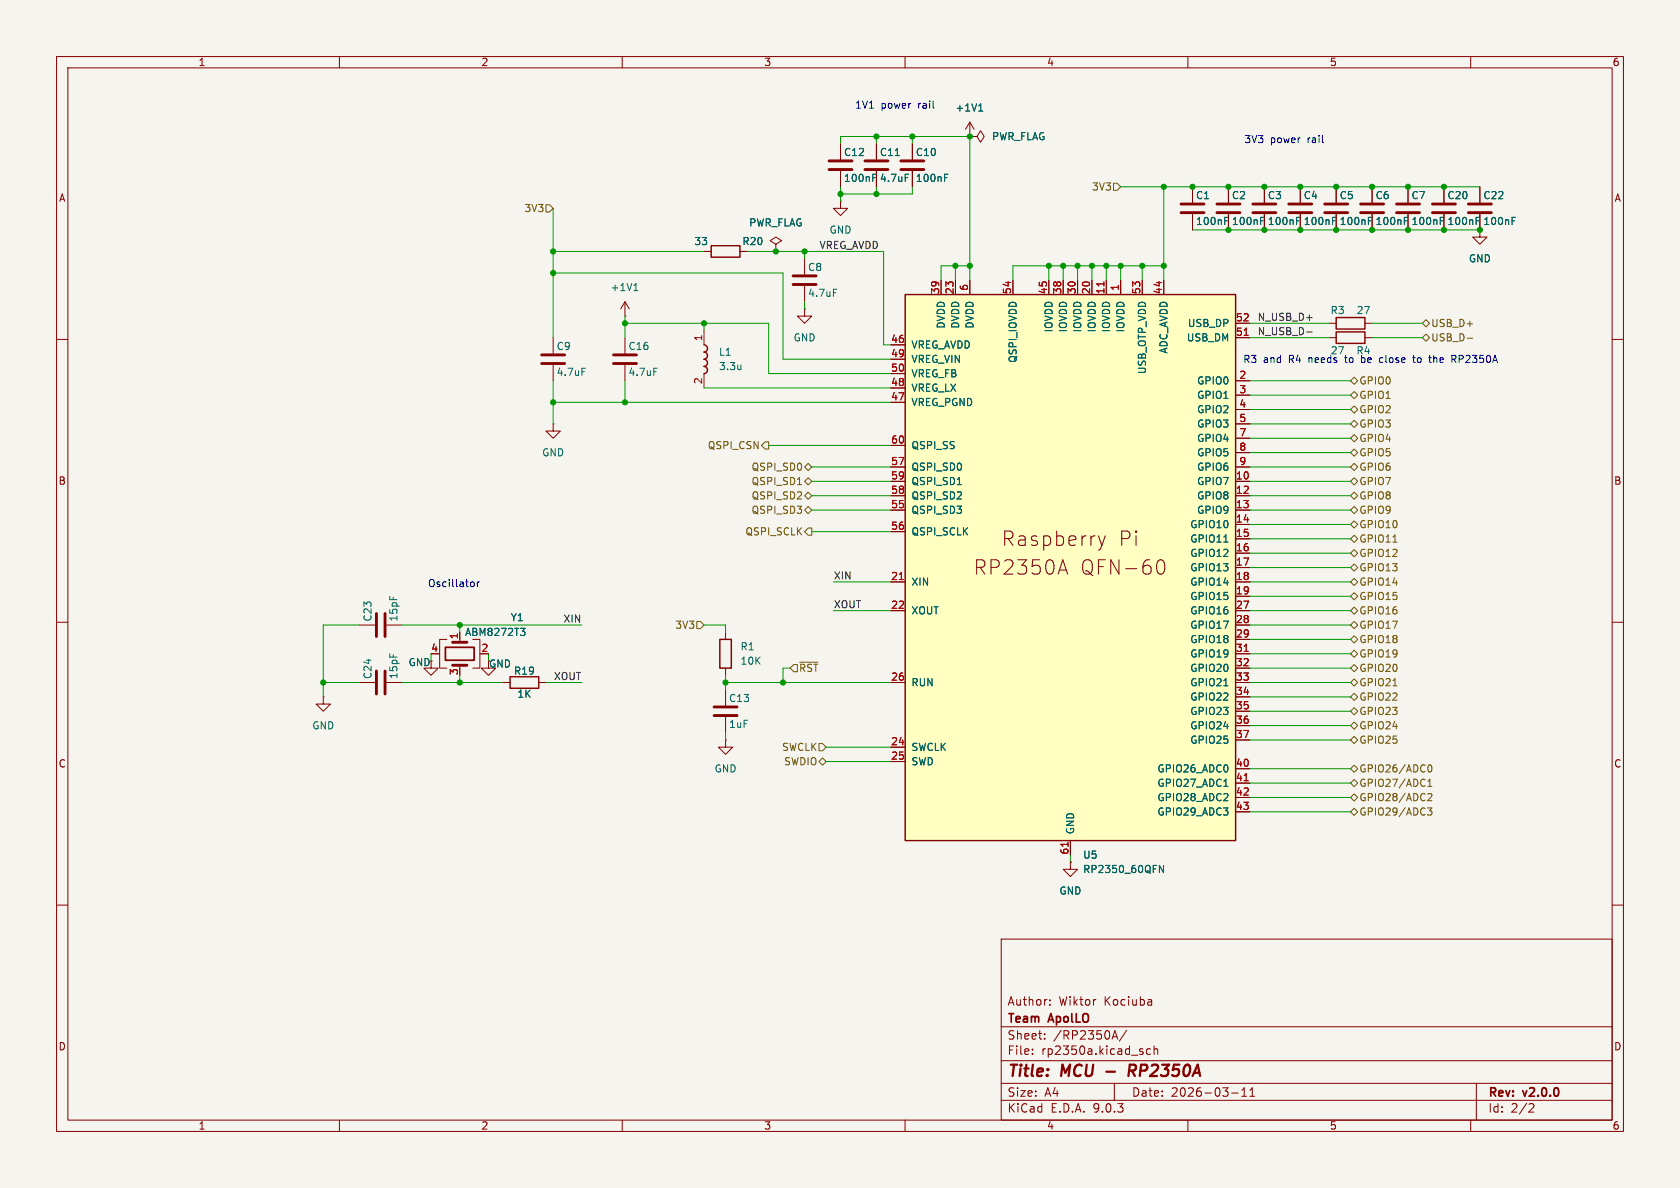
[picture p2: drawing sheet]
<svg xmlns="http://www.w3.org/2000/svg" width="297mm" height="210mm" viewBox="0 0 297 210" stroke-linecap="round" stroke-linejoin="round" font-family="sans-serif">
<path d="M0 0h297v210h-297z" fill="#f5f4ef" stroke="#f5f4ef" stroke-width=".18"/>
<g fill="none" stroke="#840000" stroke-width=".18">
<path d="M10 10h277v190h-277zM12 12h273v186h-273zM60 10v2M110 10v2M160 10v2M210 10v2M260 10v2M210.8 33v2.8M210.8 37.8v2.8M217.2 33v2.8M217.2 37.8v2.8M223.5 33v2.8"/>
<path d="M223.5 37.8v2.8M229.9 33v2.8M229.9 37.8v2.8M242.6 33v2.8M242.6 37.8v2.8M248.9 33v2.8M248.9 37.8v2.8M255.3 33v2.8M255.3 37.8v2.8M261.6 33v2.8M261.6 37.8v2.8M124.5 44.5h1.2"/>
<path d="M130.8 44.5h1.3M137.2 43.2l1-.7-1-.6-1.1 .6 1.1 .7v1.3M137.2 44.5h.1M142.2 54.6v1.3h1.3l-1.3 1.3-1.2-1.3h1.2M142.2 54.6h.1M234.9 59.7h1.3M234.9 57.2h1.3M241.3 59.7h1.3M241.3 57.2h1.3M261.6 40.6v1.3h1.3l-1.3 1.3-1.3-1.3h1.3M261.6 40.6h.1M10 60h2"/>
<path d="M285 60h2M10 110h2M128.3 111.8v1.2M128.3 118.1v1.3M285 110h2M10 160h2M177 166h108v32h-108zM185.6 177.6v.1M185.6 176.8v.1M203.4 176.7l.2 .2v.8M203.6 177.6l-.1 .1M203.6 177.1h-.1"/>
<path d="M285 160h2M60 198v2M110 198v2M160 198v2M177 194.5h108M177 191.5h108M177 187.5h108M177 181.5h108M182.5 186.3v.1M182.5 185.5v.1M184.7 183.6v.1M184.7 182.8v.1"/>
<path d="M196.6 183.7l.5-1.5 .5 1.5M196.7 183.3h.8M197 191.5v3M199.2 182.1l-1.3 2M203.4 185.5l-.4-.1-.3 .3v.4l.1 .2h.6M204 185.5l.2-.1 .4 .1 .1 .9M204 184.9v1.5M210 198v2M217.7 193.2h1.2M219.5 193.8h.9M219.5 192.7l.5-.4v1.5M221 193.8h.8"/>
<path d="M221 192.7l.4-.4v1.5M260 198v2M261 191.5v6.5M270.5 195.1l.5 .1 .2 .3-1 1.1h1"/>
</g>
<path d="M195.6 189.4h1.5M200.1 189.3l.5 .9M200.5 188.2h-.8l-.2 2M200.6 189.2l-1 .1" fill="none" stroke="#840000" stroke-width=".4"/>
<g fill="none" stroke="#840000" stroke-width=".51">
<path d="M208.8 36.1h4.1M208.8 37.6h4.1M215.1 36.1h4.1M215.1 37.6h4.1M221.5 36.1h4.1M221.5 37.6h4.1M227.8 36.1h4.1M227.8 37.6h4.1M240.5 36.1h4.1M240.5 37.6h4.1M246.9 36.1h4.1M246.9 37.6h4.1"/>
<path d="M253.2 36.1h4.1M253.2 37.6h4.1M259.6 36.1h4.1M259.6 37.6h4.1"/>
</g>
<g fill="none" stroke="#006464" stroke-width=".18">
<path d="M216.5 39h.4M216.5 38.4h.6M222.9 39h.4M222.9 38.4h.6M229.2 39h.4M229.2 38.4h.6M235.6 39h.4M235.6 38.4h.6M248.3 39h.4M248.3 38.4h.6M254.6 39h.4M254.6 38.4h.6"/>
<path d="M261 39h.4M261 38.4h.6M267.3 39h.4M267.3 38.4h.6"/>
</g>
<path d="M125.7 43.4h5.1v2.1h-5.1zM236.2 58.7h5.1v2h-5.1zM236.2 56.1h5.1v2.1h-5.1zM127.3 113h2v5.1h-2z" fill="none" stroke="#840000" stroke-width=".25"/>
<path d="M160 52.1h58.4v96.5h-58.4z" fill="#ffffc2"/>
<path d="M160 52.1h58.4v96.5h-58.4zM124.5 61a.64 .64 0 0 1 .6 .6 .64 .64 0 0 1-.6 .6 .64 .64 0 0 1 .6 .7 .64 .64 0 0 1-.6 .6 .64 .64 0 0 1 .6 .6 .64 .64 0 0 1-.6 .7M124.5 64.8a.64 .64 0 0 1 .6 .6 .64 .64 0 0 1-.6 .6M90.2 119.6h5v2.1h-5z" fill="none" stroke="#840000" stroke-width=".25"/>
<g fill="none" stroke="#840000" stroke-width=".18">
<path d="M148.6 35.6v1.2h1.3l-1.3 1.3-1.3-1.3h1.3M148.6 35.6h.1M148.6 25.4v2.8M148.6 30.2v2.8M154.9 25.4v2.8M154.9 30.2v2.8M161.3 25.4v2.8M161.3 30.2v2.8M171.4 24.1h.1M171.4 24.1h1.3l.7-1 .6 1-.6 1-.7-1M171.4 21.6v2.5M171.4 21.6l-.7 1.3"/>
<path d="M171.4 21.6l.8 1.3M210.8 33v2.8M210.8 37.8v2.8M217.2 33v2.8M217.2 37.8v2.8M223.5 33v2.8M223.5 37.8v2.8M229.9 33v2.8M229.9 37.8v2.8M236.2 33v2.8M236.2 37.8v2.8M242.6 33v2.8"/>
<path d="M242.6 37.8v2.8M248.9 33v2.8M248.9 37.8v2.8M255.3 33v2.8M255.3 37.8v2.8M261.6 33v2.8M261.6 37.8v2.8M97.8 59.7v2.8M110.5 55.9h.1M110.5 53.3l-.8 1.3M110.5 53.3l.8 1.3M110.5 53.3v2.6"/>
<path d="M110.5 59.7v2.8M124.5 58.4v2.6M124.5 44.5h1.2M130.8 44.5h1.3M137.2 44.5h.1M142.2 45.7v2.8M142.2 50.5v2.8M166.4 49.5v2.6M168.9 49.5v2.6M171.4 49.5v2.6M179.1 49.5v2.6M185.4 49.5v2.6"/>
<path d="M188 49.5v2.6M190.5 49.5v2.6M193 49.5v2.6M195.6 49.5v2.6M198.1 49.5v2.6M201.9 49.5v2.6M205.7 49.5v2.6M218.4 57.2h2.6M218.4 59.7h2.6M261.6 40.6h.1M97.8 74.9v1.3h1.3l-1.3 1.3-1.3-1.3h1.3M97.8 74.9h.1"/>
<path d="M97.8 64.5v2.8M110.5 64.5v2.8M124.5 66v2.6M157.5 61h2.5M157.5 63.5h2.5M157.5 66h2.5M157.5 68.6h2.5M157.5 71.1h2.5M157.5 78.7h2.5M218.4 67.3h2.6M218.4 69.9h2.6M218.4 72.4h2.6"/>
<path d="M218.4 74.9h2.6M218.4 77.5h2.6M157.5 82.6h2.5M157.5 85.1h2.5M157.5 87.6h2.5M157.5 90.2h2.5M157.5 94h2.5M187.9 99l.8 2.5M194.2 94.7l.6 1.7M194.8 96.4l-.2 .6M195.4 94.7l-.6 1.7M204.5 99.9a.93 .93 0 0 1 .6-.9 .65 .65 0 0 1 .7 .4 1.49 1.49 0 0 1-.5 2.1 .65 .65 0 0 1-.7-.5l-.1-.5"/>
<path d="M218.4 82.6h2.6M218.4 85.1h2.6M218.4 87.6h2.6M218.4 90.2h2.6M218.4 80h2.6M218.4 92.7h2.6M218.4 95.3h2.6M218.4 97.8h2.6M63.5 110.5h2.8M68.3 110.5h2.8M76.2 116.8v1.3h1.3l-1.3 1.3-1.3-1.3h1.3M77.5 115.6h.2"/>
<path d="M79 113h-1.3v5.1h1.3M81.3 111.8v1.2M81.3 117.6v.5M83.6 113h1.2v5.1h-1.2M86.4 116.8v1.3h1.2l-1.2 1.3-1.3-1.3h1.3M157.5 102.9h2.5M157.5 108h2.5M187.3 100.8h1.2M218.4 102.9h2.6M218.4 108h2.6M218.4 100.3h2.6M218.4 105.4h2.6"/>
<path d="M218.4 110.5h2.6M218.4 113h2.6M218.4 115.6h2.6M218.4 118.1h2.6M57.1 123.2v1.3h1.3l-1.3 1.2-1.2-1.2h1.2M57.1 123.2h.1M63.5 120.7h2.8M68.3 120.7h2.8M88.9 120.7h1.3M95.2 120.7h1.3M128.3 130.8v1.3h1.2l-1.2 1.3-1.3-1.3h1.3M128.3 130.8h.1"/>
<path d="M128.3 121.9v2.8M128.3 126.7v2.8M157.5 120.7h2.5M157.5 132.1h2.5M157.5 134.6h2.5M218.4 120.7h2.6M218.4 123.2h2.6M218.4 125.7h2.6M218.4 128.3h2.6M218.4 130.8h2.6M218.4 135.9h2.6M218.4 138.4h2.6"/>
<path d="M189.2 152.4v1.3h1.3l-1.3 1.2-1.2-1.2h1.2M189.2 152.4h.1M189.2 148.6v2.5M218.4 141h2.6M218.4 143.5h2.6"/>
</g>
<g fill="none" stroke="#006464" stroke-width=".18">
<path d="M173 19.6h.7M173.1 18.7l.3-.3v1.2M154.3 31.4h.4M154.3 30.8h.6M158.3 27.5h.7M160 30.8h.6M167 31.4h.4M167 30.8h.6M216.5 39h.4M216.5 38.4h.6M222.9 39h.4M222.9 38.4h.6"/>
<path d="M229.2 39h.4M229.2 38.4h.6M235.6 39h.4M235.6 38.4h.6M241.9 39h.4M241.9 38.4h.6M248.3 39h.4M248.3 38.4h.6M254.6 39h.4M254.6 38.4h.6M261 39h.4M261 38.4h.6"/>
<path d="M267.3 39h.4M267.3 38.4h.6M112.1 51.4h.7M112.2 50.4l.2-.3v1.3M147.3 51.1h.6M102.9 65.1h.6M115.6 65.1h.6M131 64.5v.8M131 65.2l-.1 .1M169.2 85.7h.8M216.4 95.8h.7M92 111.1h.8l-.4 .5 .3 .1 .1 .4-.2 .2h-.4"/>
<path d="M216.4 121.2h.7M216.4 139h.7M205.7 153v1.2l-.7-1.2v1.2"/>
</g>
<path d="M195.2 49.8v.8M220 59.3h.7M159 102.5h.7M220 115.2h.7M220 138h.7M188.8 148.9v.7" fill="none" stroke="#a90000" stroke-width=".18"/>
<g fill="none" stroke="#840000" stroke-width=".51">
<path d="M146.6 28.4h4M146.6 30h4M152.9 28.4h4.1M152.9 30h4.1M159.3 28.4h4M159.3 30h4M234.2 36.1h4.1M234.2 37.6h4.1M140.2 48.8h4.1M140.2 50.3h4.1M95.8 62.7h4M95.8 64.3h4"/>
<path d="M108.5 62.7h4M108.5 64.3h4M66.5 108.5v4M66.5 118.6v4.1M68.1 108.5v4M68.1 118.6v4.1M80 113.5h2.5M80 117.6h2.5M126.2 125h4.1M126.2 126.5h4.1"/>
</g>
<path d="M78.7 114.4h5.1v2.3h-5.1z" fill="none" stroke="#840000" stroke-width=".3"/>
<g fill="none" stroke="#725600" stroke-width=".18">
<path d="M96.5 36.2h.7l.6 .6-.6 .7h-.7zM196.8 32.4h.7l.6 .6-.6 .7h-.7zM251.5 57.2l.6-.7 .6 .7-.6 .6zM251.5 59.7l.6-.6 .6 .6-.6 .6zM259.4 59.8h.9M134.6 78.7l.7-.6h.6v1.3h-.6zM238.8 72.4l.6-.6 .6 .6-.6 .6zM238.8 74.9l.6-.6 .6 .6-.6 .7zM238.8 69.9l.6-.7 .6 .7-.6 .6zM238.8 67.3l.6-.6 .6 .6-.6 .6zM238.8 77.5l.6-.7 .6 .7-.6 .6zM141 85.7h.7"/>
<path d="M142.2 85.1l.7-.6 .6 .6-.6 .6zM142.2 90.2l.7-.7 .6 .7-.6 .6zM142.2 82.6l.7-.7 .6 .7-.6 .6zM142.9 93.3h.6v1.3h-.6l-.7-.6zM142.9 87l.6 .6-.6 .7-.7-.7zM238.8 87.6l.6-.6 .6 .6-.6 .7zM238.8 82.6l.6-.7 .6 .7-.6 .6zM238.8 92.7l.6-.6 .6 .6-.6 .6zM238.8 90.2l.6-.7 .6 .7-.6 .6zM238.8 95.3l.6-.7 .6 .7-.6 .6zM238.8 97.8l.6-.6 .6 .6-.6 .6zM238.8 80l.6-.6 .6 .6-.6 .6z"/>
<path d="M238.8 85.1l.6-.6 .6 .6-.6 .6zM246.2 95.8h.8M123.2 109.9h.6l.7 .6-.7 .6h-.6zM140.3 117.5h.7v1.2h-.7l-.6-.6zM141.4 117.1h3.2M238.8 105.4l.6-.6 .6 .6-.6 .6zM238.8 100.3l.6-.6 .6 .6-.6 .7zM238.8 108l.6-.7 .6 .7-.6 .6zM238.8 113l.6-.6 .6 .6-.6 .7zM238.8 102.9l.6-.7 .6 .7-.6 .6zM238.8 115.6l.6-.7 .6 .7-.6 .6zM238.8 110.5l.6-.6 .6 .6-.6 .6z"/>
<path d="M238.8 118.1l.6-.6 .6 .6-.6 .6zM144.8 134.6l.6-.6 .6 .6-.6 .7zM144.8 131.4h.6l.6 .7-.6 .6h-.6zM238.8 138.4l.6-.6 .6 .6-.6 .7zM238.8 130.8l.6-.6 .6 .6-.6 .6zM238.8 128.3l.6-.7 .6 .7-.6 .6zM238.8 125.7l.6-.6 .6 .6-.6 .7zM238.8 123.2l.6-.6 .6 .6-.6 .6zM238.8 120.7l.6-.7 .6 .7-.6 .6zM238.8 135.9l.6-.6 .6 .6-.6 .6zM246.2 121.2h.8M252.4 139h.7"/>
<path d="M252.4 138.1l.4-.4v1.3M252.5 135.3l.2-.1a.68 .68 0 0 1 .5 .6 .68 .68 0 0 1-.5 .7l-.2-.2-.1-.3zM238.8 141l.6-.7 .6 .7-.6 .6zM238.8 143.5l.6-.6 .6 .6-.6 .6zM252.4 142.8h.7l-.4 .5 .4 .1v.6l-.2 .1-.5-.1M252.4 140.4l.5-.1 .2 .3-.7 .9h.7"/>
</g>
<path d="M231 58.7h1" fill="none" stroke="#0f0f0f" stroke-width=".18"/>
<g fill="none" stroke="#009600" stroke-width=".18">
<path d="M97.8 36.8v22.9M148.6 25.4v-1.3h22.8v25.4M148.6 33v2.6M154.9 24.1v1.3M154.9 33v1.3M161.3 33v1.3h-12.7M161.3 24.1v1.3M198.1 33h63.5M205.7 33v16.5M97.8 44.5h26.7M97.8 48.3h40.6v15.2h19.1M110.5 57.2h25.4v8.8h21.6"/>
<path d="M110.5 55.9v3.8M124.5 57.2v1.2M132.1 44.5h24.1v16.5h1.3M142.2 44.5v1.2M142.2 53.3v1.3M168.9 47v2.5M171.4 47h-5v2.5M185.4 47v2.5M188 47v2.5M190.5 47v2.5M193 47v2.5M195.6 47v2.5"/>
<path d="M198.1 47v2.5M201.9 47v2.5M205.7 47h-26.6v2.5M210.8 40.6h50.8M221 57.2h13.9M221 59.7h13.9M242.6 57.2h8.9M242.6 59.7h8.9M97.8 71.1h59.7M97.8 67.3v7.6M110.5 67.3v3.8M124.5 68.6h33"/>
<path d="M135.9 78.7h21.6M221 72.4h17.8M221 67.3h17.8M221 69.9h17.8M221 77.5h17.8M221 74.9h17.8M143.5 94h14M143.5 85.1h14M143.5 87.6h14M143.5 82.6h14M143.5 90.2h14M221 95.3h17.8"/>
<path d="M221 97.8h17.8M221 92.7h17.8M221 85.1h17.8M221 87.6h17.8M221 82.6h17.8M221 90.2h17.8M221 80h17.8M63.5 110.5h-6.4v12.7M71.1 110.5h31.8M76.2 115.6v1.2M81.3 110.5v1.3M81.3 119.4v1.3"/>
<path d="M86.4 115.6v1.2M124.5 110.5h3.8v1.3M128.3 119.4v2.5M139.7 118.1h-1.3v2.6M147.3 108h10.2M147.3 102.9h10.2M221 108h17.8M221 105.4h17.8M221 118.1h17.8M221 113h17.8M221 110.5h17.8M221 102.9h17.8"/>
<path d="M221 115.6h17.8M221 100.3h17.8M57.1 120.7h6.4M71.1 120.7h17.8M96.5 120.7h6.4M128.3 120.7h29.2M128.3 129.5v1.3M146 134.6h11.5M146 132.1h11.5M221 138.4h17.8M221 135.9h17.8M221 120.7h17.8"/>
<path d="M221 123.2h17.8M221 128.3h17.8M221 125.7h17.8M221 130.8h17.8M189.2 151.1v1.3M221 143.5h17.8M221 141h17.8"/>
</g>
<path d="M240.7 62.8v1.3M240.7 64l.1 .1M244.3 63.2l-.3 .1-.1 .2v.5l.4 .1M249.7 63.2h.5M249.9 62.8v1.1l.3 .2M252.6 63.2h.5M252.9 64.1h.2M256.7 62.8h.5l.2 .3-.1 .3-.6 .1M257 63.5l.4 .6M83.4 102.9h.3l.1 .2v.5l-.4 .1M84.4 102.9v.8M84.7 102.9l-.3 .2" fill="none" stroke="#0000c2" stroke-width=".18"/>
<g fill="#009600" stroke="#009600" stroke-width=".18">
<circle cx="154.9" cy="24.1" r=".46"/>
<circle cx="161.3" cy="24.1" r=".46"/>
<circle cx="171.4" cy="24.1" r=".46"/>
<circle cx="154.9" cy="34.3" r=".46"/>
<circle cx="168.9" cy="47" r=".46"/>
<circle cx="171.4" cy="47" r=".46"/>
<circle cx="148.6" cy="34.3" r=".46"/>
<circle cx="210.8" cy="33" r=".46"/>
<circle cx="205.7" cy="33" r=".46"/>
<circle cx="205.7" cy="47" r=".46"/>
<circle cx="229.9" cy="40.6" r=".46"/>
<circle cx="236.2" cy="40.6" r=".46"/>
<circle cx="223.5" cy="40.6" r=".46"/>
<circle cx="223.5" cy="33" r=".46"/>
<circle cx="229.9" cy="33" r=".46"/>
<circle cx="201.9" cy="47" r=".46"/>
<circle cx="217.2" cy="33" r=".46"/>
<circle cx="217.2" cy="40.6" r=".46"/>
<circle cx="81.3" cy="120.7" r=".46"/>
<circle cx="81.3" cy="110.5" r=".46"/>
<circle cx="57.1" cy="120.7" r=".46"/>
<circle cx="138.4" cy="120.7" r=".46"/>
<circle cx="128.3" cy="120.7" r=".46"/>
<circle cx="188" cy="47" r=".46"/>
<circle cx="185.4" cy="47" r=".46"/>
<circle cx="193" cy="47" r=".46"/>
<circle cx="198.1" cy="47" r=".46"/>
<circle cx="195.6" cy="47" r=".46"/>
<circle cx="190.5" cy="47" r=".46"/>
<circle cx="97.8" cy="71.1" r=".46"/>
<circle cx="110.5" cy="71.1" r=".46"/>
<circle cx="124.5" cy="57.2" r=".46"/>
<circle cx="110.5" cy="57.2" r=".46"/>
<circle cx="97.8" cy="48.3" r=".46"/>
<circle cx="97.8" cy="44.5" r=".46"/>
<circle cx="236.2" cy="33" r=".46"/>
<circle cx="242.6" cy="33" r=".46"/>
<circle cx="255.3" cy="40.6" r=".46"/>
<circle cx="255.3" cy="33" r=".46"/>
<circle cx="248.9" cy="40.6" r=".46"/>
<circle cx="242.6" cy="40.6" r=".46"/>
<circle cx="248.9" cy="33" r=".46"/>
<circle cx="261.6" cy="40.6" r=".46"/>
<circle cx="142.2" cy="44.5" r=".46"/>
<circle cx="137.2" cy="44.5" r=".46"/>
</g>
<g font-size="3.5" fill="#840000">
<text x="172.1" y="101.8">RP2350A</text>
<text x="177" y="96.7">Raspberry</text>
<text x="190.9" y="101.8">QFN-60</text>
<text x="197.7" y="96.7">Pi</text>
</g>
<g font-size="2.8" fill="#840000">
<text x="178" y="190.9">Title:</text>
<text x="187.7" y="190.9">MCU</text>
<text x="201.2" y="190.9">RP2350A</text>
</g>
<g font-size="2.1" fill="#840000">
<text x="178" y="178">Author:</text>
<text x="187.2" y="178">Wiktor</text>
<text x="195.2" y="178">Kociuba</text>
<text x="178" y="184">Sheet:</text>
<text x="178" y="181.2">Team</text>
<text x="185.5" y="181.2">ApolLO</text>
<text x="186.2" y="184">/RP2350A/</text>
<text x="178" y="186.7">File:</text>
<text x="184.1" y="186.7">rp2350a.kicad_sch</text>
<text x="178" y="196.9">KiCad</text>
<text x="178" y="194.1">Size:</text>
<text x="184.7" y="194.1">A4</text>
<text x="185.7" y="196.9">E.D.A.</text>
<text x="193.3" y="196.9">9.0.3</text>
<text x="200" y="194.1">Date:</text>
<text x="207" y="194.1">2026-03-11</text>
<text x="263" y="194.3">Rev:</text>
<text x="263" y="196.9">Id:</text>
<text x="267.1" y="196.9">2/2</text>
<text x="269.4" y="194.3">v2.0.0</text>
</g>
<g font-size="1.8" fill="#840000">
<text x="35" y="11.9">1</text>
<text x="85" y="11.9">2</text>
<text x="135" y="11.9">3</text>
<text x="185" y="11.9">4</text>
<text x="235" y="11.9">5</text>
<text x="285" y="11.9">6</text>
<text x="10.3" y="35.9">A</text>
<text x="285.3" y="35.9">A</text>
<text x="10.3" y="85.9">B</text>
<text x="285.3" y="85.9">B</text>
<text x="72.1" y="118">GND</text>
<text x="86.4" y="118.2">GND</text>
<text x="10.3" y="135.9">C</text>
<text x="285.3" y="135.9">C</text>
<text x="10.3" y="185.9">D</text>
<text x="285.3" y="185.9">D</text>
<text x="35" y="199.9">1</text>
<text x="85" y="199.9">2</text>
<text x="135" y="199.9">3</text>
<text x="185" y="199.9">4</text>
<text x="235" y="199.9">5</text>
<text x="285" y="199.9">6</text>
</g>
<g font-size="1.8" fill="#0000c2">
<text x="151.1" y="19.4">1V1</text>
<text x="155.7" y="19.4">power</text>
<text x="162.4" y="19.4">rail</text>
<text x="219.9" y="25.5">3V3</text>
<text x="224.6" y="25.5">power</text>
<text x="231.3" y="25.5">rail</text>
<text x="219.7" y="64.4">R3</text>
<text x="223.3" y="64.4">and</text>
<text x="228" y="64.4">R4</text>
<text x="231.6" y="64.4">needs</text>
<text x="235.2" y="62.8">27</text>
<text x="238.3" y="64.4">to</text>
<text x="239.7" y="62.8">R4</text>
<text x="241.3" y="64.4">be</text>
<text x="244.7" y="64.4">close</text>
<text x="250.9" y="64.4">to</text>
<text x="254" y="64.4">the</text>
<text x="258.1" y="64.4">RP2350A</text>
<text x="75.6" y="104">Oscillator</text>
</g>
<g font-size="1.8" fill="#006464">
<text x="168.8" y="19.9">+1V1</text>
<text x="149.1" y="27.8">C12</text>
<text x="155.5" y="27.8">C11</text>
<text x="161.8" y="27.8">C10</text>
<text x="175.3" y="25">PWR_FLAG</text>
<text x="149.1" y="32.4">100nF</text>
<text x="155.5" y="32.4">4.7uF</text>
<text x="161.8" y="32.4">100nF</text>
<text x="211.3" y="35.4">C1</text>
<text x="217.7" y="35.4">C2</text>
<text x="224" y="35.4">C3</text>
<text x="230.4" y="35.4">C4</text>
<text x="236.7" y="35.4">C5</text>
<text x="243.1" y="35.4">C6</text>
<text x="249.4" y="35.4">C7</text>
<text x="255.8" y="35.4">C20</text>
<text x="262.1" y="35.4">C22</text>
<text x="132.3" y="40.2">PWR_FLAG</text>
<text x="146.6" y="41.5">GND</text>
<text x="211.3" y="40">100nF</text>
<text x="217.7" y="40">100nF</text>
<text x="224" y="40">100nF</text>
<text x="230.4" y="40">100nF</text>
<text x="236.7" y="40">100nF</text>
<text x="243.1" y="40">100nF</text>
<text x="249.4" y="40">100nF</text>
<text x="255.8" y="40">100nF</text>
<text x="262.1" y="40">100nF</text>
<text x="122.6" y="43.5">33</text>
<text x="131.1" y="43.5">R20</text>
<text x="259.6" y="46.6">GND</text>
<text x="107.8" y="51.7">+1V1</text>
<text x="142.8" y="48.1">C8</text>
<text x="142.8" y="52.7">4.7uF</text>
<text x="167.2" y="58.2" transform="rotate(-90 167.2 58.2)">DVDD</text>
<text x="169.8" y="58.2" transform="rotate(-90 169.8 58.2)">DVDD</text>
<text x="172.3" y="58.2" transform="rotate(-90 172.3 58.2)">DVDD</text>
<text x="186.3" y="58.9" transform="rotate(-90 186.3 58.9)">IOVDD</text>
<text x="188.8" y="58.9" transform="rotate(-90 188.8 58.9)">IOVDD</text>
<text x="191.4" y="58.9" transform="rotate(-90 191.4 58.9)">IOVDD</text>
<text x="193.9" y="58.9" transform="rotate(-90 193.9 58.9)">IOVDD</text>
<text x="196.4" y="58.9" transform="rotate(-90 196.4 58.9)">IOVDD</text>
<text x="199" y="58.9" transform="rotate(-90 199 58.9)">IOVDD</text>
<text x="209.9" y="58">USB_DP</text>
<text x="235.1" y="55.7">R3</text>
<text x="239.7" y="55.7">27</text>
<text x="98.3" y="62.1">C9</text>
<text x="111" y="62.1">C16</text>
<text x="127" y="63.1">L1</text>
<text x="127" y="65.6">3.3u</text>
<text x="140.2" y="60.6">GND</text>
<text x="161" y="61.8">VREG_AVDD</text>
<text x="161" y="64.4">VREG_VIN</text>
<text x="179.9" y="64.2" transform="rotate(-90 179.9 64.2)">QSPI_IOVDD</text>
<text x="206.6" y="62.6" transform="rotate(-90 206.6 62.6)">ADC_AVDD</text>
<text x="209.7" y="60.6">USB_DM</text>
<text x="98.3" y="66.6">4.7uF</text>
<text x="111" y="66.6">4.7uF</text>
<text x="161" y="66.9">VREG_FB</text>
<text x="161" y="69.4">VREG_LX</text>
<text x="161" y="72">VREG_PGND</text>
<text x="202.8" y="66.2" transform="rotate(-90 202.8 66.2)">USB_OTP_VDD</text>
<text x="211.5" y="68.2">GPIO0</text>
<text x="211.5" y="70.7">GPIO1</text>
<text x="211.5" y="73.3">GPIO2</text>
<text x="211.5" y="75.8">GPIO3</text>
<text x="95.8" y="80.9">GND</text>
<text x="161" y="79.6">QSPI_SS</text>
<text x="161" y="83.4">QSPI_SD0</text>
<text x="211.5" y="78.3">GPIO4</text>
<text x="211.5" y="80.9">GPIO5</text>
<text x="211.5" y="83.4">GPIO6</text>
<text x="161" y="86">QSPI_SD1</text>
<text x="161" y="88.5">QSPI_SD2</text>
<text x="211.5" y="86">GPIO7</text>
<text x="211.5" y="88.5">GPIO8</text>
<text x="161" y="91">QSPI_SD3</text>
<text x="161" y="94.8">QSPI_SCLK</text>
<text x="210.3" y="93.6">GPIO10</text>
<text x="211.5" y="91">GPIO9</text>
<text x="210.3" y="96.1">GPIO11</text>
<text x="210.3" y="98.7">GPIO12</text>
<text x="210.3" y="101.2">GPIO13</text>
<text x="161" y="103.7">XIN</text>
<text x="210.3" y="103.7">GPIO14</text>
<text x="210.3" y="106.3">GPIO15</text>
<text x="65.9" y="110" transform="rotate(-90 65.9 110)">C23</text>
<text x="70.5" y="110" transform="rotate(-90 70.5 110)">15pF</text>
<text x="82.1" y="112.6">ABM8272T3</text>
<text x="90.2" y="110">Y1</text>
<text x="161" y="108.8">XOUT</text>
<text x="210.3" y="108.8">GPIO16</text>
<text x="210.3" y="111.4">GPIO17</text>
<text x="210.3" y="113.9">GPIO18</text>
<text x="90.8" y="119.5">R19</text>
<text x="130.8" y="115.2">R1</text>
<text x="130.8" y="117.7">10K</text>
<text x="210.3" y="116.4">GPIO19</text>
<text x="210.3" y="119">GPIO20</text>
<text x="65.9" y="120.1" transform="rotate(-90 65.9 120.1)">C24</text>
<text x="70.5" y="120.1" transform="rotate(-90 70.5 120.1)">15pF</text>
<text x="91.4" y="123.5">1K</text>
<text x="128.8" y="124.3">C13</text>
<text x="161" y="121.5">RUN</text>
<text x="210.3" y="121.5">GPIO21</text>
<text x="210.3" y="124.1">GPIO22</text>
<text x="55.1" y="129.1">GND</text>
<text x="128.8" y="128.9">1uF</text>
<text x="210.3" y="126.6">GPIO23</text>
<text x="210.3" y="129.1">GPIO24</text>
<text x="210.3" y="131.7">GPIO25</text>
<text x="126.2" y="136.8">GND</text>
<text x="161" y="132.9">SWCLK</text>
<text x="161" y="135.5">SWD</text>
<text x="204.5" y="136.8">GPIO26_ADC0</text>
<text x="204.5" y="139.3">GPIO27_ADC1</text>
<text x="204.5" y="141.8">GPIO28_ADC2</text>
<text x="190.1" y="147.6" transform="rotate(-90 190.1 147.6)">GND</text>
<text x="204.5" y="144.4">GPIO29_ADC3</text>
<text x="191.4" y="152">U5</text>
<text x="191.4" y="154.5">RP2350_60QFN</text>
<text x="187.2" y="158.3">GND</text>
</g>
<g font-size="1.8" fill="#725600">
<text x="192.9" y="33.9">3V3</text>
<text x="92.6" y="37.7">3V3</text>
<text x="252.9" y="58">USB_D+</text>
<text x="252.9" y="60.6">USB_D-</text>
<text x="240.2" y="70.7">GPIO1</text>
<text x="240.2" y="68.2">GPIO0</text>
<text x="240.2" y="73.3">GPIO2</text>
<text x="240.2" y="75.8">GPIO3</text>
<text x="125" y="79.6">QSPI_CSN</text>
<text x="132.8" y="83.4">QSPI_SD0</text>
<text x="240.2" y="83.4">GPIO6</text>
<text x="240.2" y="80.9">GPIO5</text>
<text x="240.2" y="78.3">GPIO4</text>
<text x="132.8" y="86">QSPI_SD1</text>
<text x="132.8" y="88.5">QSPI_SD2</text>
<text x="240.2" y="88.5">GPIO8</text>
<text x="240.2" y="86">GPIO7</text>
<text x="131.7" y="94.8">QSPI_SCLK</text>
<text x="132.8" y="91">QSPI_SD3</text>
<text x="240.2" y="93.6">GPIO10</text>
<text x="240.2" y="91">GPIO9</text>
<text x="240.2" y="101.2">GPIO13</text>
<text x="240.2" y="96.1">GPIO11</text>
<text x="240.2" y="98.7">GPIO12</text>
<text x="240.2" y="106.3">GPIO15</text>
<text x="240.2" y="103.7">GPIO14</text>
<text x="119.3" y="111.4">3V3</text>
<text x="240.2" y="108.8">GPIO16</text>
<text x="240.2" y="113.9">GPIO18</text>
<text x="240.2" y="111.4">GPIO17</text>
<text x="141.2" y="119">~{RST}</text>
<text x="240.2" y="116.4">GPIO19</text>
<text x="240.2" y="119">GPIO20</text>
<text x="240.2" y="124.1">GPIO22</text>
<text x="240.2" y="121.5">GPIO21</text>
<text x="240.2" y="131.7">GPIO25</text>
<text x="240.2" y="129.1">GPIO24</text>
<text x="240.2" y="126.6">GPIO23</text>
<text x="138.2" y="132.9">SWCLK</text>
<text x="138.5" y="135.5">SWDIO</text>
<text x="240.2" y="136.8">GPIO26/ADC0</text>
<text x="240.2" y="141.8">GPIO28/ADC2</text>
<text x="240.2" y="139.3">GPIO27/ADC1</text>
<text x="240.2" y="144.4">GPIO29/ADC3</text>
</g>
<g font-size="1.8" fill="#0f0f0f">
<text x="144.8" y="44.1">VREG_AVDD</text>
<text x="222.2" y="56.8">N_USB_D+</text>
<text x="222.2" y="59.3">N_USB_D-</text>
<text x="147.3" y="102.5">XIN</text>
<text x="147.3" y="107.6">XOUT</text>
<text x="99.5" y="110.1">XIN</text>
<text x="97.8" y="120.3">XOUT</text>
</g>
<g font-size="1.8" fill="#a90000">
<text x="166.1" y="52.1" transform="rotate(-90 166.1 52.1)">39</text>
<text x="168.7" y="52.1" transform="rotate(-90 168.7 52.1)">23</text>
<text x="171.2" y="51.5" transform="rotate(-90 171.2 51.5)">6</text>
<text x="178.8" y="52.1" transform="rotate(-90 178.8 52.1)">54</text>
<text x="185.2" y="52.1" transform="rotate(-90 185.2 52.1)">45</text>
<text x="187.7" y="52.1" transform="rotate(-90 187.7 52.1)">38</text>
<text x="190.2" y="52.1" transform="rotate(-90 190.2 52.1)">30</text>
<text x="192.8" y="52.1" transform="rotate(-90 192.8 52.1)">20</text>
<text x="195.3" y="52.1" transform="rotate(-90 195.3 52.1)">11</text>
<text x="197.9" y="51.5" transform="rotate(-90 197.9 51.5)">1</text>
<text x="201.7" y="52.1" transform="rotate(-90 201.7 52.1)">53</text>
<text x="205.5" y="52.1" transform="rotate(-90 205.5 52.1)">44</text>
<text x="218.4" y="56.9">52</text>
<text x="218.4" y="59.4">51</text>
<text x="124.2" y="60.4" transform="rotate(-90 124.2 60.4)">1</text>
<text x="157.4" y="60.7">46</text>
<text x="157.4" y="63.2">49</text>
<text x="157.4" y="65.8">50</text>
<text x="124.2" y="68" transform="rotate(-90 124.2 68)">2</text>
<text x="157.4" y="68.3">48</text>
<text x="157.4" y="70.9">47</text>
<text x="219" y="67.1">2</text>
<text x="219" y="69.6">3</text>
<text x="219" y="72.1">4</text>
<text x="219" y="74.7">5</text>
<text x="219" y="77.2">7</text>
<text x="157.4" y="78.5">60</text>
<text x="157.4" y="82.3">57</text>
<text x="219" y="79.8">8</text>
<text x="219" y="82.3">9</text>
<text x="157.4" y="84.8">59</text>
<text x="157.4" y="87.4">58</text>
<text x="157.4" y="89.9">55</text>
<text x="218.4" y="84.8">10</text>
<text x="218.4" y="87.4">12</text>
<text x="218.4" y="89.9">13</text>
<text x="157.4" y="93.7">56</text>
<text x="218.4" y="92.5">14</text>
<text x="218.4" y="95">15</text>
<text x="218.4" y="97.5">16</text>
<text x="218.4" y="100.1">17</text>
<text x="157.4" y="102.6">21</text>
<text x="157.4" y="107.7">22</text>
<text x="218.4" y="102.6">18</text>
<text x="218.4" y="105.2">19</text>
<text x="218.4" y="107.7">27</text>
<text x="81" y="113.1" transform="rotate(-90 81 113.1)">1</text>
<text x="218.4" y="110.2">28</text>
<text x="218.4" y="112.8">29</text>
<text x="76.1" y="115.3">4</text>
<text x="81" y="119.5" transform="rotate(-90 81 119.5)">3</text>
<text x="85" y="115.3">2</text>
<text x="218.4" y="115.3">31</text>
<text x="218.4" y="117.9">32</text>
<text x="157.4" y="120.4">26</text>
<text x="218.4" y="120.4">33</text>
<text x="218.4" y="122.9">34</text>
<text x="218.4" y="125.5">35</text>
<text x="157.4" y="131.8">24</text>
<text x="218.4" y="128">36</text>
<text x="218.4" y="130.6">37</text>
<text x="157.4" y="134.4">25</text>
<text x="218.4" y="135.6">40</text>
<text x="218.4" y="138.2">41</text>
<text x="218.4" y="140.7">42</text>
<text x="218.4" y="143.3">43</text>
<text x="189" y="151.2" transform="rotate(-90 189 151.2)">61</text>
</g>
</svg>
